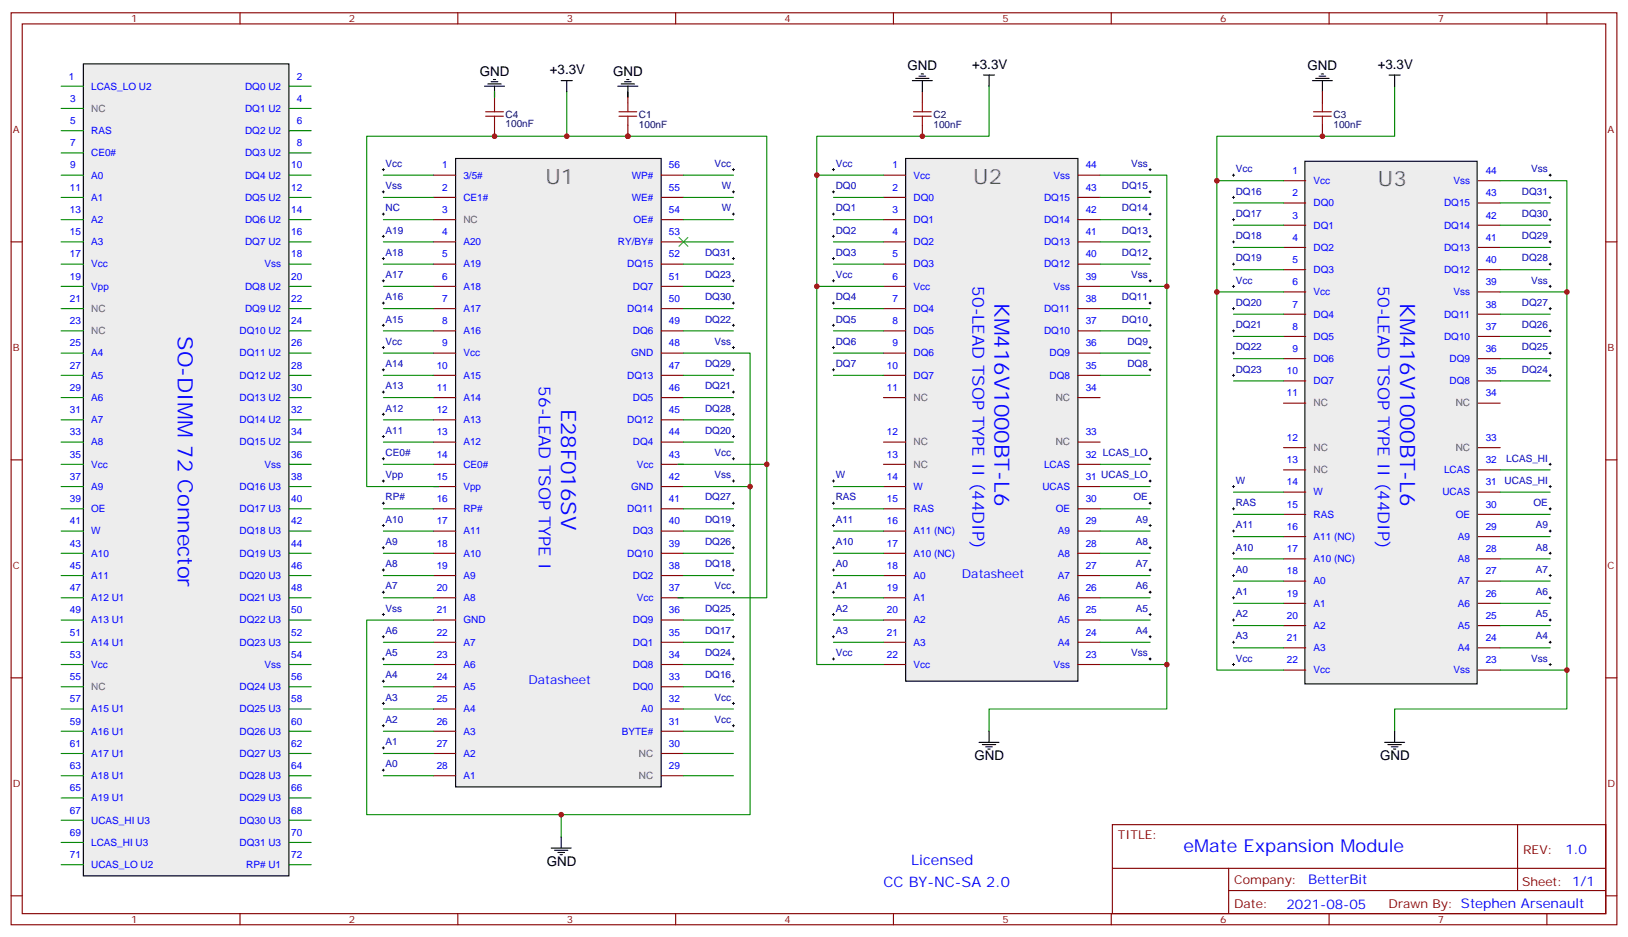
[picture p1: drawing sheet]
<svg xmlns="http://www.w3.org/2000/svg" width="517mm" height="297mm" viewBox="0 0 517 297" stroke-linecap="round" stroke-linejoin="round" font-family="sans-serif">
<path d="M414.2 51.2h54.7v165.8h-54.7z" fill="#ededed" stroke="#000" stroke-width=".35"/>
<g fill="none" stroke="#870000" stroke-width=".35">
<path d="M3.5 4.1h509.8v289.2h-509.8zM7.1 7.6h502.7v282.2h-502.7zM76.2 4.1v3.5M145.3 4.1v3.5M214.5 4.1v3.5M283.6 4.1v3.5M352.8 4.1v3.5M421.9 4.1v3.5M491.1 4.1v3.5M3.5 76.7h3.6M509.8 76.7h3.5M3.5 145.9h3.6"/>
<path d="M509.8 145.9h3.5M3.5 215h3.6M509.8 215h3.5M353.1 261.6h156.7v28.2h-156.7zM353.2 275.4h156.4M390 275.4v14.1M481.8 261.6v20.9M3.5 284.2h3.6M76.2 289.8v3.5M145.3 289.8v3.5M214.5 289.8v3.5M283.6 289.8v3.5"/>
<path d="M352.8 289.8v3.5M390 282.5h119.6M421.9 289.8v3.5M491.1 289.8v3.5M509.8 284.2h3.5"/>
</g>
<path d="M287.5 50.3h54.7v165.8h-54.7z" fill="#ededed" stroke="#000" stroke-width=".35"/>
<g fill="none" stroke="#870000" stroke-width=".35">
<path d="M280.5 55.6h7M280.5 62.6h7M280.5 69.7h7M280.5 76.7h7M280.5 83.8h7M280.5 90.8h7M280.5 97.9h7M280.5 105h7M280.5 112h7M280.5 119.1h7M280.5 126.1h7M280.5 147.3h7"/>
<path d="M280.5 154.3h7M280.5 161.4h7M280.5 168.5h7M280.5 175.5h7M280.5 182.6h7M280.5 189.6h7M280.5 196.7h7M280.5 203.7h7M280.5 210.8h7"/>
</g>
<g fill="#ededed" stroke="#000" stroke-width=".35">
<path d="M144.6 50.3h65.3v199.3h-65.3z"/>
<path d="M26.5 20.3h65.2v257.5h-65.2z"/>
</g>
<g fill="none" stroke="#090" stroke-width=".35">
<path d="M19.4 27.3h7.1M19.4 34.4h7.1M19.4 41.5h7.1M19.4 48.5h7.1M19.4 55.6h7.1M19.4 62.6h7.1M19.4 69.7h7.1M19.4 76.7h7.1M19.4 83.8h7.1M19.4 90.8h7.1M19.4 97.9h7.1M19.4 105h7.1"/>
<path d="M19.4 112h7.1M19.4 119.1h7.1M19.4 126.1h7.1M19.4 133.2h7.1M19.4 140.2h7.1M19.4 147.3h7.1M19.4 154.3h7.1M19.4 161.4h7.1M19.4 168.5h7.1M19.4 175.5h7.1M19.4 182.6h7.1M19.4 189.6h7.1"/>
<path d="M19.4 196.7h7.1M19.4 203.7h7.1M19.4 210.8h7.1M19.4 217.8h7.1M19.4 224.9h7.1M19.4 232h7.1M19.4 239h7.1M19.4 246.1h7.1M19.4 253.1h7.1M19.4 274.3h7.1M19.4 267.2h7.1M19.4 260.2h7.1"/>
</g>
<g fill="none" stroke="#060" stroke-width=".35">
<path d="M91.7 34.4h7.1M91.7 27.3h7.1M91.7 55.6h7.1M91.7 48.5h7.1M91.7 41.5h7.1M91.7 76.7h7.1M91.7 69.7h7.1M91.7 62.6h7.1M91.7 97.9h7.1M91.7 90.8h7.1M91.7 83.8h7.1M91.7 119.1h7.1"/>
<path d="M91.7 112h7.1M91.7 105h7.1M91.7 133.2h7.1M91.7 126.1h7.1M91.7 154.3h7.1M91.7 147.3h7.1M91.7 140.2h7.1M91.7 175.5h7.1M91.7 168.5h7.1M91.7 161.4h7.1M91.7 196.7h7.1M91.7 189.6h7.1"/>
<path d="M91.7 182.6h7.1M91.7 217.8h7.1M91.7 210.8h7.1M91.7 203.7h7.1M91.7 224.9h7.1M91.7 232h7.1M91.7 239h7.1M91.7 246.1h7.1M91.7 253.1h7.1M91.7 260.2h7.1M91.7 267.2h7.1M91.7 274.3h7.1"/>
</g>
<g fill="none" stroke="#870000" stroke-width=".35">
<path d="M157 29.1v3.5M157 39.7v3.5M199.3 29.1v3.5M199.3 39.7v3.5M292.8 29.1v3.5M292.8 39.7v3.5M419.8 29.1v3.5M419.8 39.7v3.5M137.6 55.6h7M209.9 55.6h7.1M342.2 55.6h7M407.5 57.3h7"/>
<path d="M469.2 57.3h7M137.6 76.7h7M137.6 69.7h7M137.6 62.6h7M209.9 76.7h7.1M209.9 69.7h7.1M209.9 62.6h7.1M342.2 76.7h7M342.2 69.7h7M342.2 62.6h7M407.5 64.4h7M407.5 71.4h7"/>
<path d="M407.5 78.5h7M469.2 64.4h7M469.2 71.4h7M469.2 78.5h7M137.6 97.9h7M137.6 90.8h7M137.6 83.8h7M209.9 97.9h7.1M209.9 90.8h7.1M209.9 83.8h7.1M342.2 97.9h7M342.2 90.8h7"/>
<path d="M342.2 83.8h7M407.5 85.5h7M407.5 92.6h7M407.5 99.7h7M469.2 85.5h7M469.2 92.6h7M469.2 99.7h7M137.6 119.1h7M137.6 112h7M137.6 105h7M209.9 119.1h7.1M209.9 112h7.1"/>
<path d="M209.9 105h7.1M342.2 119.1h7M342.2 112h7M342.2 105h7M407.5 106.7h7M407.5 113.8h7M469.2 106.7h7M469.2 113.8h7M137.6 126.1h7M137.6 133.2h7M209.9 126.1h7.1M209.9 133.2h7.1"/>
<path d="M342.2 126.1h7M407.5 120.8h7M407.5 127.9h7M469.2 120.8h7M469.2 127.9h7M137.6 140.2h7M137.6 154.3h7M137.6 147.3h7M209.9 140.2h7.1M209.9 154.3h7.1M209.9 147.3h7.1M280.5 140.2h7"/>
<path d="M342.2 140.2h7M342.2 154.3h7M342.2 147.3h7M407.5 149h7M407.5 156.1h7M407.5 142h7M469.2 149h7M469.2 156.1h7M469.2 142h7M137.6 175.5h7M137.6 168.5h7M137.6 161.4h7"/>
<path d="M209.9 175.5h7.1M209.9 168.5h7.1M209.9 161.4h7.1M342.2 175.5h7M342.2 168.5h7M342.2 161.4h7M407.5 163.2h7M407.5 170.2h7M407.5 177.3h7M469.2 163.2h7M469.2 170.2h7M469.2 177.3h7"/>
<path d="M137.6 196.7h7M137.6 189.6h7M137.6 182.6h7M209.9 196.7h7.1M209.9 189.6h7.1M209.9 182.6h7.1M342.2 196.7h7M342.2 189.6h7M342.2 182.6h7M407.5 184.3h7M407.5 191.4h7M407.5 198.4h7"/>
<path d="M469.2 184.3h7M469.2 191.4h7M469.2 198.4h7M137.6 210.8h7M137.6 203.7h7M137.6 217.8h7M209.9 210.8h7.1M209.9 203.7h7.1M209.9 217.8h7.1M342.2 210.8h7M342.2 203.7h7M407.5 205.5h7"/>
<path d="M407.5 212.5h7M469.2 205.5h7M469.2 212.5h7M137.6 224.9h7M137.6 232h7M137.6 239h7M209.9 224.9h7.1M209.9 232h7.1M209.9 239h7.1M137.6 246.1h7M209.9 246.1h7.1"/>
</g>
<g fill="none" stroke="#000" stroke-width=".32">
<path d="M121.4 53.8h.7M121.7 53.4v.8M232.5 53.8h.7M232.8 53.4v.8M264.2 53.8h.7M264.6 53.4v.8M364.8 53.8h.7M365.1 53.4v.8M391.2 55.6h.7M391.6 55.2v.7M491.8 55.6h.7M492.1 55.2v.7"/>
<path d="M121.4 60.9h.7M121.4 67.9h.7M121.4 75h.7M121.7 60.5v.7M121.7 67.6v.7M121.7 74.6v.7M232.5 60.9h.7M232.5 67.9h.7M232.8 60.5v.7M232.8 67.6v.7M264.2 60.9h.7M264.2 67.9h.7"/>
<path d="M264.2 75h.7M264.6 60.5v.7M264.6 67.6v.7M264.6 74.6v.7M364.8 60.9h.7M364.8 67.9h.7M364.8 75h.7M365.1 60.5v.7M365.1 67.6v.7M365.1 74.6v.7M391.2 62.6h.7M391.2 69.7h.7"/>
<path d="M391.2 76.7h.7M391.6 62.3v.7M391.6 69.3v.7M391.6 76.4v.7M491.8 62.6h.7M491.8 69.7h.7M491.8 76.7h.7M492.1 62.3v.7M492.1 69.3v.7M492.1 76.4v.7M121.4 82h.7M121.4 89.1h.7"/>
<path d="M121.4 96.1h.7M121.7 81.7v.7M121.7 88.7v.7M121.7 95.8v.7M232.5 82h.7M232.5 89.1h.7M232.5 96.1h.7M232.8 81.7v.7M232.8 88.7v.7M232.8 95.8v.7M264.2 82h.7M264.2 89.1h.7"/>
<path d="M264.2 96.1h.7M264.6 81.7v.7M264.6 88.7v.7M264.6 95.8v.7M364.8 82h.7M364.8 89.1h.7M364.8 96.1h.7M365.1 81.7v.7M365.1 88.7v.7M365.1 95.8v.7M391.2 90.8h.7M391.2 83.8h.7"/>
<path d="M391.2 97.9h.7M391.6 83.4v.7M391.6 90.5v.7M391.6 97.5v.7M491.8 90.8h.7M491.8 83.8h.7M491.8 97.9h.7M492.1 83.4v.7M492.1 90.5v.7M492.1 97.5v.7M121.4 103.2h.7M121.4 110.2h.7"/>
<path d="M121.4 117.3h.7M121.7 102.8v.7M121.7 109.9v.7M121.7 116.9v.8M232.5 103.2h.7M232.5 110.2h.7M232.5 117.3h.7M232.8 102.8v.7M232.8 109.9v.7M232.8 116.9v.8M264.2 103.2h.7M264.2 110.2h.7"/>
<path d="M264.2 117.3h.7M264.6 102.8v.7M264.6 109.9v.7M264.6 116.9v.8M364.8 103.2h.7M364.8 110.2h.7M364.8 117.3h.7M365.1 102.8v.7M365.1 109.9v.7M365.1 116.9v.8M391.2 105h.7M391.2 112h.7"/>
<path d="M391.2 119.1h.7M391.6 104.6v.7M391.6 111.7v.7M391.6 118.7v.7M491.8 105h.7M491.8 112h.7M491.8 119.1h.7M492.1 104.6v.7M492.1 111.7v.7M492.1 118.7v.7M121.4 124.4h.7M121.4 131.4h.7"/>
<path d="M121.4 138.5h.7M121.7 124v.7M121.7 131.1v.7M121.7 138.1v.7M232.5 124.4h.7M232.5 131.4h.7M232.5 138.5h.7M232.8 124v.7M232.8 131.1v.7M232.8 138.1v.7M121.4 145.5h.7M121.4 152.6h.7"/>
<path d="M121.4 159.6h.7M121.7 145.2v.7M121.7 152.2v.7M121.7 159.3v.7M232.5 145.5h.7M232.5 152.6h.7M232.5 159.6h.7M232.8 145.2v.7M232.8 152.2v.7M232.8 159.3v.7M264.2 152.6h.7M264.2 159.6h.7"/>
<path d="M264.6 152.2v.7M264.6 159.3v.7M364.8 145.5h.7M364.8 152.6h.7M364.8 159.6h.7M365.1 145.2v.7M365.1 152.2v.7M365.1 159.3v.7M391.2 154.3h.7M391.6 154v.7M491.8 147.3h.7M491.8 154.3h.7"/>
<path d="M492.1 146.9v.7M492.1 154v.7M121.4 166.7h.7M121.4 173.7h.7M121.7 166.3v.7M121.7 173.4v.7M232.5 166.7h.7M232.5 173.7h.7M232.8 166.3v.7M232.8 173.4v.7M264.2 166.7h.7M264.2 173.7h.7"/>
<path d="M264.6 166.3v.7M264.6 173.4v.7M364.8 166.7h.7M364.8 173.7h.7M365.1 166.3v.7M365.1 173.4v.7M391.2 161.4h.7M391.2 168.5h.7M391.2 175.5h.7M391.6 161v.7M391.6 168.1v.7M391.6 175.2v.7"/>
<path d="M491.8 161.4h.7M491.8 168.5h.7M491.8 175.5h.7M492.1 161v.7M492.1 168.1v.7M492.1 175.2v.7M121.4 180.8h.7M121.4 187.9h.7M121.4 194.9h.7M121.7 180.4v.8M121.7 187.5v.7M121.7 194.6v.7"/>
<path d="M232.5 180.8h.7M232.5 187.9h.7M232.5 194.9h.7M232.8 180.4v.8M232.8 187.5v.7M232.8 194.6v.7M264.2 180.8h.7M264.2 187.9h.7M264.2 194.9h.7M264.6 180.4v.8M264.6 187.5v.7M264.6 194.6v.7"/>
<path d="M364.8 180.8h.7M364.8 187.9h.7M364.8 194.9h.7M365.1 180.4v.8M365.1 187.5v.7M365.1 194.6v.7M391.2 182.6h.7M391.2 189.6h.7M391.2 196.7h.7M391.6 182.2v.7M391.6 189.3v.7M391.6 196.3v.7"/>
<path d="M491.8 182.6h.7M491.8 189.6h.7M491.8 196.7h.7M492.1 182.2v.7M492.1 189.3v.7M492.1 196.3v.7M121.4 202h.7M121.4 209h.7M121.4 216.1h.7M121.7 201.6v.7M121.7 208.7v.7M121.7 215.7v.7"/>
<path d="M232.5 202h.7M232.5 209h.7M232.5 216.1h.7M232.8 201.6v.7M232.8 208.7v.7M232.8 215.7v.7M264.2 202h.7M264.2 209h.7M264.6 201.6v.7M264.6 208.7v.7M364.8 202h.7M364.8 209h.7"/>
<path d="M365.1 201.6v.7M365.1 208.7v.7M391.2 203.7h.7M391.2 210.8h.7M391.6 203.4v.7M391.6 210.4v.7M491.8 203.7h.7M491.8 210.8h.7M492.1 203.4v.7M492.1 210.4v.7M121.4 223.1h.7M121.4 230.2h.7"/>
<path d="M121.4 237.2h.7M121.7 222.8v.7M121.7 229.8v.7M121.7 236.9v.7M232.5 223.1h.7M232.5 230.2h.7M232.8 222.8v.7M232.8 229.8v.7M121.4 244.3h.7M121.7 243.9v.8"/>
</g>
<path d="M215.5 75.3l2.9 2.8M218.4 75.3l-2.9 2.8" fill="none" stroke="#3c3" stroke-width=".35"/>
<g fill="none" stroke="#008700" stroke-width=".35">
<path d="M157 29.1v1.8M179.9 29.1v14.1M314 27.3v15.9h-54.7v167.6h21.2M442.7 27.3v15.9h-56.4v169.3h21.2M121.7 55.6h15.9M217 55.6h15.8M259.3 55.6h21.2M349.2 55.6h21.2v169.3h-56.4v7.1M386.3 57.3h21.2M476.2 57.3h21.2v167.6h-54.7v7.1M121.7 76.7h15.9M121.7 69.7h15.9"/>
<path d="M121.7 62.6h15.9M217 76.7h15.8M217 69.7h15.8M217 62.6h15.8M264.6 76.7h15.9M264.6 69.7h15.9M264.6 62.6h15.9M349.2 76.7h15.9M349.2 69.7h15.9M349.2 62.6h15.9M391.6 64.4h15.9M391.6 71.4h15.9"/>
<path d="M391.6 78.5h15.9M476.2 64.4h15.9M476.2 71.4h15.9M476.2 78.5h15.9M121.7 97.9h15.9M121.7 83.8h15.9M121.7 90.8h15.9M217 97.9h15.8M217 83.8h15.8M217 90.8h15.8M259.3 90.8h21.2M264.6 97.9h15.9"/>
<path d="M264.6 83.8h15.9M349.2 90.8h21.2M349.2 97.9h15.9M349.2 83.8h15.9M386.3 92.6h21.2M391.6 85.5h15.9M391.6 99.7h15.9M476.2 92.6h21.2M476.2 85.5h15.9M476.2 99.7h15.9M121.7 119.1h15.9M121.7 112h15.9"/>
<path d="M121.7 105h15.9M217 112h21.1v42.3M217 119.1h15.8M217 105h15.8M264.6 119.1h15.9M264.6 112h15.9M264.6 105h15.9M349.2 119.1h15.9M349.2 112h15.9M349.2 105h15.9M391.6 106.7h15.9M391.6 113.8h15.9"/>
<path d="M476.2 106.7h15.9M476.2 113.8h15.9M121.7 126.1h15.9M121.7 133.2h15.9M217 126.1h15.8M217 133.2h15.8M391.6 120.8h15.9M476.2 120.8h15.9M121.7 147.3h15.9M121.7 140.2h15.9M215.2 147.3h28.2v-104.1h-127v111.1h22.9M217 154.3h21.1v104.1h-59.9"/>
<path d="M217 140.2h15.8M243.4 147.3v42.3h-28.2M264.6 154.3h15.9M349.2 154.3h15.9M349.2 147.3h15.9M391.6 156.1h15.9M476.2 156.1h15.9M476.2 149h15.9M121.7 175.5h15.9M121.7 168.5h15.9M121.7 161.4h15.9M217 175.5h15.8"/>
<path d="M217 168.5h15.8M217 161.4h15.8M264.6 175.5h15.9M264.6 168.5h15.9M264.6 161.4h15.9M349.2 175.5h15.9M349.2 168.5h15.9M349.2 161.4h15.9M391.6 163.2h15.9M391.6 170.2h15.9M391.6 177.3h15.9M476.2 163.2h15.9"/>
<path d="M476.2 170.2h15.9M476.2 177.3h15.9M121.7 189.6h15.9M121.7 182.6h15.9M137.6 196.7h-21.2v61.7h61.8v7.1M217 196.7h15.8M217 182.6h15.8M264.6 196.7h15.9M264.6 189.6h15.9M264.6 182.6h15.9M349.2 196.7h15.9M349.2 189.6h15.9"/>
<path d="M349.2 182.6h15.9M391.6 184.3h15.9M391.6 191.4h15.9M391.6 198.4h15.9M476.2 184.3h15.9M476.2 191.4h15.9M476.2 198.4h15.9M121.7 203.7h15.9M121.7 210.8h15.9M121.7 217.8h15.9M217 203.7h15.8M217 210.8h15.8"/>
<path d="M217 217.8h15.8M264.6 203.7h15.9M349.2 210.8h21.2M349.2 203.7h15.9M391.6 205.5h15.9M476.2 212.5h21.2M476.2 205.5h15.9M121.7 224.9h15.9M121.7 232h15.9M121.7 239h15.9M217 224.9h15.8M217 232h15.8"/>
<path d="M217 239h15.8M121.7 246.1h15.9M217 246.1h15.8"/>
</g>
<g fill="none" stroke="#000" stroke-width=".35">
<path d="M153.8 27.3h6.4M154.9 26.6h4.2M155.9 25.9h2.1M156.6 25.2h.7M157 27.3v3.6M178.2 25.6h3.5M179.9 25.6v3.5M196.1 27.3h6.4M197.2 26.6h4.2M198.3 25.9h2.1M199 25.2h.7M199.3 27.3v3.6"/>
<path d="M289.6 25.6h6.4M290.7 24.9h4.2M291.7 24.2h2.2M292.5 23.5h.7M292.8 25.6v3.5M312.2 23.8h3.5M314 23.8v3.5M416.6 25.6h6.4M417.7 24.9h4.2M418.7 24.2h2.2M419.5 23.5h.7M419.8 25.6v3.5"/>
<path d="M441 23.8h3.5M442.7 23.8v3.5M310.8 235.5h6.3M311.9 236.2h4.2M312.9 236.9h2.1M313.6 237.6h.7M314 232v3.5M439.6 235.5h6.3M440.6 236.2h4.3M441.7 236.9h2.1M442.4 237.6h.7M442.7 232v3.5"/>
<path d="M175 269h6.3M176 269.7h4.3M177.1 270.4h2.1M177.8 271.1h.7M178.2 265.5v3.5"/>
</g>
<g fill="none" stroke="#a10000" stroke-width=".35">
<path d="M154.2 35.5h5.6M154.2 36.9h5.6M157 32.6v2.9M157 36.9v2.8M196.5 35.5h5.6M196.5 36.9h5.6M199.3 32.6v2.9M199.3 36.9v2.8M290 35.5h5.6M290 36.9h5.6M292.8 32.6v2.9M292.8 36.9v2.8"/>
<path d="M417 35.5h5.6M417 36.9h5.6M419.8 32.6v2.9M419.8 36.9v2.8"/>
</g>
<g fill="#c00">
<circle cx="178.2" cy="258.4" r=".88"/>
<circle cx="179.9" cy="43.2" r=".88"/>
<circle cx="292.8" cy="43.2" r=".88"/>
<circle cx="370.4" cy="90.8" r=".88"/>
<circle cx="370.4" cy="210.8" r=".88"/>
<circle cx="419.8" cy="43.2" r=".88"/>
<circle cx="497.4" cy="92.6" r=".88"/>
<circle cx="497.4" cy="212.5" r=".88"/>
<circle cx="157" cy="43.2" r=".88"/>
<circle cx="199.3" cy="43.2" r=".88"/>
<circle cx="259.3" cy="90.8" r=".88"/>
<circle cx="259.3" cy="55.6" r=".88"/>
<circle cx="238.1" cy="154.3" r=".88"/>
<circle cx="243.4" cy="147.3" r=".88"/>
<circle cx="386.3" cy="92.6" r=".88"/>
<circle cx="386.3" cy="57.3" r=".88"/>
</g>
<g font-size="6.7" fill="#666">
<text x="173.1" y="58.2">U1</text>
<text x="309" y="58.2">U2</text>
<text x="437.4" y="59.1">U3</text>
</g>
<g font-size="6.7" fill="#00f">
<text x="315.7" y="96.1" transform="rotate(90 315.7 96.1)">KM416V1000BT-L6</text>
<text x="444.5" y="96.1" transform="rotate(90 444.5 96.1)">KM416V1000BT-L6</text>
<text x="56.4" y="106.7" transform="rotate(90 56.4 106.7)">SO-DIMM 72 Connector</text>
<text x="178.2" y="129.6" transform="rotate(90 178.2 129.6)">E28F016SV</text>
</g>
<text font-size="5.6" fill="#00f" x="375.7" y="270.4">eMate Expansion Module</text>
<g font-size="5.3" fill="#00f">
<text x="308.7" y="90.8" transform="rotate(90 308.7 90.8)">50-LEAD TSOP TYPE II (44DIP)</text>
<text x="437.4" y="90.8" transform="rotate(90 437.4 90.8)">50-LEAD TSOP TYPE II (44DIP)</text>
<text x="171.1" y="122.6" transform="rotate(90 171.1 122.6)">56-LEAD TSOP TYPE I</text>
</g>
<g font-size="4.6" fill="#00f">
<text x="289.3" y="274.3">Licensed</text>
<text x="280.5" y="281.3">CC BY-NC-SA 2.0</text>
</g>
<g font-size="4.2">
<text x="152.3" y="24">GND</text>
<text x="174.5" y="23.5">+3.3V</text>
<text x="194.6" y="24">GND</text>
<text x="288.1" y="22.2">GND</text>
<text x="308.6" y="21.7">+3.3V</text>
<text x="415.1" y="22.2">GND</text>
<text x="437.4" y="21.7">+3.3V</text>
<text x="309.4" y="241.1">GND</text>
<text x="438.1" y="241.1">GND</text>
<text x="173.6" y="274.6">GND</text>
</g>
<g font-size="4.2" fill="#00f">
<text x="496.9" y="270.8">1.0</text>
<text x="415.3" y="280.4">BetterBit</text>
<text x="408.4" y="288.2">2021-08-05</text>
</g>
<g font-size="3.9" fill="#00f">
<text x="305.4" y="183.4">Datasheet</text>
<text x="167.8" y="217">Datasheet</text>
</g>
<g font-size="3.9" fill="#800">
<text x="354.9" y="266.2">TITLE:</text>
<text x="483.5" y="270.8">REV:</text>
<text x="391.8" y="280.4">Company:</text>
<text x="483.2" y="281">Sheet: 1/1</text>
<text x="391.8" y="288">Date:</text>
<text x="440.8" y="288.1">Drawn By: Stephen Arsenault</text>
</g>
<g font-size="3.2" fill="#800">
<text x="41.6" y="7.1">1</text>
<text x="110.8" y="7.1">2</text>
<text x="179.9" y="7.1">3</text>
<text x="249.1" y="7.1">4</text>
<text x="318.2" y="7.1">5</text>
<text x="387.3" y="7.1">6</text>
<text x="456.5" y="7.1">7</text>
<text x="4.1" y="42.2">A</text>
<text x="510.3" y="42.2">A</text>
<text x="4.1" y="111.3">B</text>
<text x="510.3" y="111.3">B</text>
<text x="4.1" y="180.4">C</text>
<text x="510.3" y="180.4">C</text>
<text x="4.1" y="249.6">D</text>
<text x="510.3" y="249.6">D</text>
<text x="41.6" y="292.8">1</text>
<text x="110.8" y="292.8">2</text>
<text x="179.9" y="292.8">3</text>
<text x="249.1" y="292.8">4</text>
<text x="318.2" y="292.8">5</text>
<text x="387.3" y="292.8">6</text>
<text x="456.5" y="292.8">7</text>
</g>
<g font-size="3.2" fill="#00f">
<text x="21.9" y="25.2">1</text>
<text x="28.9" y="28.4">LCAS_LO U2</text>
<text x="77.8" y="28.4">DQ0 U2</text>
<text x="94.2" y="25.2">2</text>
<text x="22.2" y="32.3">3</text>
<text x="77.8" y="35.5">DQ1 U2</text>
<text x="94.2" y="32.3">4</text>
<text x="22.2" y="39.3">5</text>
<text x="94.2" y="39.3">6</text>
<text x="22.2" y="46.4">7</text>
<text x="28.9" y="42.5">RAS</text>
<text x="77.8" y="42.5">DQ2 U2</text>
<text x="94.2" y="46.4">8</text>
<text x="22.2" y="53.4">9</text>
<text x="28.9" y="49.6">CE0#</text>
<text x="77.8" y="49.6">DQ3 U2</text>
<text x="92.4" y="53.4">10</text>
<text x="140.4" y="53.4">1</text>
<text x="212.4" y="53.4">56</text>
<text x="283.3" y="53.4">1</text>
<text x="344.7" y="53.4">44</text>
<text x="28.9" y="56.6">A0</text>
<text x="77.8" y="56.6">DQ4 U2</text>
<text x="147.1" y="56.6">3/5#</text>
<text x="200.6" y="56.6">WP#</text>
<text x="290" y="56.6">Vcc</text>
<text x="334.4" y="56.6">Vss</text>
<text x="410.3" y="55.2">1</text>
<text x="417" y="58.4">Vcc</text>
<text x="461.4" y="58.4">Vss</text>
<text x="471.7" y="55.2">44</text>
<text x="22.2" y="60.5">11</text>
<text x="28.9" y="63.7">A1</text>
<text x="77.8" y="63.7">DQ5 U2</text>
<text x="92.4" y="60.5">12</text>
<text x="140.4" y="60.5">2</text>
<text x="147.1" y="63.7">CE1#</text>
<text x="200.6" y="63.7">WE#</text>
<text x="212.4" y="60.5">55</text>
<text x="283.3" y="60.5">2</text>
<text x="290" y="63.7">DQ0</text>
<text x="331.4" y="63.7">DQ15</text>
<text x="344.7" y="60.5">43</text>
<text x="410.3" y="62.3">2</text>
<text x="417" y="65.4">DQ0</text>
<text x="458.4" y="65.4">DQ15</text>
<text x="471.7" y="62.3">43</text>
<text x="22.2" y="67.6">13</text>
<text x="28.9" y="70.7">A2</text>
<text x="77.8" y="70.7">DQ6 U2</text>
<text x="92.4" y="67.6">14</text>
<text x="140.4" y="67.6">3</text>
<text x="201.1" y="70.7">OE#</text>
<text x="212.4" y="67.6">54</text>
<text x="283.3" y="67.6">3</text>
<text x="290" y="70.7">DQ1</text>
<text x="331.4" y="70.7">DQ14</text>
<text x="344.7" y="67.6">42</text>
<text x="410.3" y="69.3">3</text>
<text x="471.7" y="69.3">42</text>
<text x="22.2" y="74.6">15</text>
<text x="28.9" y="77.8">A3</text>
<text x="77.8" y="77.8">DQ7 U2</text>
<text x="92.4" y="74.6">16</text>
<text x="140.4" y="74.6">4</text>
<text x="147.1" y="77.8">A20</text>
<text x="196.1" y="77.8">RY/BY#</text>
<text x="212.4" y="74.6">53</text>
<text x="283.3" y="74.6">4</text>
<text x="290" y="77.8">DQ2</text>
<text x="331.4" y="77.8">DQ13</text>
<text x="344.7" y="74.6">41</text>
<text x="410.3" y="76.4">4</text>
<text x="417" y="72.5">DQ1</text>
<text x="458.4" y="72.5">DQ14</text>
<text x="471.7" y="76.4">41</text>
<text x="22.2" y="81.7">17</text>
<text x="92.4" y="81.7">18</text>
<text x="140.4" y="81.7">5</text>
<text x="212.4" y="81.7">52</text>
<text x="283.3" y="81.7">5</text>
<text x="344.7" y="81.7">40</text>
<text x="410.3" y="83.4">5</text>
<text x="417" y="79.6">DQ2</text>
<text x="458.4" y="79.6">DQ13</text>
<text x="471.7" y="83.4">40</text>
<text x="22.2" y="88.7">19</text>
<text x="28.9" y="84.8">Vcc</text>
<text x="84" y="84.8">Vss</text>
<text x="92.4" y="88.7">20</text>
<text x="140.4" y="88.7">6</text>
<text x="147.1" y="84.8">A19</text>
<text x="199.1" y="84.8">DQ15</text>
<text x="212.4" y="88.7">51</text>
<text x="283.3" y="88.7">6</text>
<text x="290" y="84.8">DQ3</text>
<text x="331.4" y="84.8">DQ12</text>
<text x="344.7" y="88.7">39</text>
<text x="417" y="86.6">DQ3</text>
<text x="458.4" y="86.6">DQ12</text>
<text x="22.2" y="95.8">21</text>
<text x="28.9" y="91.9">Vpp</text>
<text x="77.8" y="91.9">DQ8 U2</text>
<text x="92.4" y="95.8">22</text>
<text x="140.4" y="95.8">7</text>
<text x="147.1" y="91.9">A18</text>
<text x="200.9" y="91.9">DQ7</text>
<text x="212.4" y="95.8">50</text>
<text x="283.3" y="95.8">7</text>
<text x="290" y="91.9">Vcc</text>
<text x="334.4" y="91.9">Vss</text>
<text x="344.7" y="95.8">38</text>
<text x="410.3" y="90.5">6</text>
<text x="417" y="93.7">Vcc</text>
<text x="461.4" y="93.7">Vss</text>
<text x="471.7" y="90.5">39</text>
<text x="77.8" y="99">DQ9 U2</text>
<text x="147.1" y="99">A17</text>
<text x="199.1" y="99">DQ14</text>
<text x="290" y="99">DQ4</text>
<text x="331.4" y="99">DQ11</text>
<text x="410.3" y="97.5">7</text>
<text x="417" y="100.7">DQ4</text>
<text x="458.4" y="100.7">DQ11</text>
<text x="471.7" y="97.5">38</text>
<text x="22.2" y="102.8">23</text>
<text x="76" y="106">DQ10 U2</text>
<text x="92.4" y="102.8">24</text>
<text x="140.4" y="102.8">8</text>
<text x="147.1" y="106">A16</text>
<text x="200.9" y="106">DQ6</text>
<text x="212.4" y="102.8">49</text>
<text x="283.3" y="102.8">8</text>
<text x="290" y="106">DQ5</text>
<text x="331.4" y="106">DQ10</text>
<text x="344.7" y="102.8">37</text>
<text x="410.3" y="104.6">8</text>
<text x="417" y="107.8">DQ5</text>
<text x="458.4" y="107.8">DQ10</text>
<text x="471.7" y="104.6">37</text>
<text x="22.2" y="109.9">25</text>
<text x="28.9" y="113.1">A4</text>
<text x="76" y="113.1">DQ11 U2</text>
<text x="92.4" y="109.9">26</text>
<text x="140.4" y="109.9">9</text>
<text x="147.1" y="113.1">Vcc</text>
<text x="200.4" y="113.1">GND</text>
<text x="212.4" y="109.9">48</text>
<text x="283.3" y="109.9">9</text>
<text x="290" y="113.1">DQ6</text>
<text x="333.2" y="113.1">DQ9</text>
<text x="344.7" y="109.9">36</text>
<text x="410.3" y="111.7">9</text>
<text x="471.7" y="111.7">36</text>
<text x="22.2" y="116.9">27</text>
<text x="92.4" y="116.9">28</text>
<text x="138.6" y="116.9">10</text>
<text x="212.4" y="116.9">47</text>
<text x="281.5" y="116.9">10</text>
<text x="344.7" y="116.9">35</text>
<text x="408.5" y="118.7">10</text>
<text x="417" y="114.8">DQ6</text>
<text x="460.2" y="114.8">DQ9</text>
<text x="471.7" y="118.7">35</text>
<text x="22.2" y="124">29</text>
<text x="28.9" y="120.1">A5</text>
<text x="76" y="120.1">DQ12 U2</text>
<text x="92.4" y="124">30</text>
<text x="138.6" y="124">11</text>
<text x="147.1" y="120.1">A15</text>
<text x="199.1" y="120.1">DQ13</text>
<text x="212.4" y="124">46</text>
<text x="281.5" y="124">11</text>
<text x="290" y="120.1">DQ7</text>
<text x="333.2" y="120.1">DQ8</text>
<text x="344.7" y="124">34</text>
<text x="408.5" y="125.8">11</text>
<text x="417" y="121.9">DQ7</text>
<text x="460.2" y="121.9">DQ8</text>
<text x="471.7" y="125.8">34</text>
<text x="22.2" y="131.1">31</text>
<text x="28.9" y="127.2">A6</text>
<text x="76" y="127.2">DQ13 U2</text>
<text x="92.4" y="131.1">32</text>
<text x="138.6" y="131.1">12</text>
<text x="147.1" y="127.2">A14</text>
<text x="200.9" y="127.2">DQ5</text>
<text x="212.4" y="131.1">45</text>
<text x="28.9" y="134.2">A7</text>
<text x="76" y="134.2">DQ14 U2</text>
<text x="147.1" y="134.2">A13</text>
<text x="199.1" y="134.2">DQ12</text>
<text x="22.2" y="138.1">33</text>
<text x="28.9" y="141.3">A8</text>
<text x="76" y="141.3">DQ15 U2</text>
<text x="92.4" y="138.1">34</text>
<text x="138.6" y="138.1">13</text>
<text x="147.1" y="141.3">A12</text>
<text x="200.9" y="141.3">DQ4</text>
<text x="212.4" y="138.1">44</text>
<text x="281.5" y="138.1">12</text>
<text x="344.7" y="138.1">33</text>
<text x="408.5" y="139.9">12</text>
<text x="471.7" y="139.9">33</text>
<text x="22.2" y="145.2">35</text>
<text x="28.9" y="148.3">Vcc</text>
<text x="84" y="148.3">Vss</text>
<text x="92.4" y="145.2">36</text>
<text x="138.6" y="145.2">14</text>
<text x="147.1" y="148.3">CE0#</text>
<text x="202.1" y="148.3">Vcc</text>
<text x="212.4" y="145.2">43</text>
<text x="281.5" y="145.2">13</text>
<text x="331.4" y="148.3">LCAS</text>
<text x="344.7" y="145.2">32 LCAS_LO</text>
<text x="408.5" y="146.9">13</text>
<text x="471.7" y="146.9">32</text>
<text x="22.2" y="152.2">37</text>
<text x="28.9" y="155.4">A9</text>
<text x="76" y="155.4">DQ16 U3</text>
<text x="92.4" y="152.2">38</text>
<text x="138.6" y="152.2">15</text>
<text x="147.1" y="155.4">Vpp</text>
<text x="200.4" y="155.4">GND</text>
<text x="212.4" y="152.2">42</text>
<text x="281.5" y="152.2">14</text>
<text x="290" y="155.4">W</text>
<text x="330.9" y="155.4">UCAS</text>
<text x="344.7" y="152.2">31 UCAS_LO</text>
<text x="408.5" y="154">14</text>
<text x="458.4" y="150.1">LCAS</text>
<text x="471.7" y="154">31</text>
<text x="22.2" y="159.3">39</text>
<text x="92.4" y="159.3">40</text>
<text x="138.6" y="159.3">16</text>
<text x="212.4" y="159.3">41</text>
<text x="281.5" y="159.3">15</text>
<text x="344.7" y="159.3">30</text>
<text x="408.5" y="161">15</text>
<text x="417" y="157.2">W</text>
<text x="457.9" y="157.2">UCAS</text>
<text x="471.7" y="161">30</text>
<text x="22.2" y="166.3">41</text>
<text x="28.9" y="162.5">OE</text>
<text x="76" y="162.5">DQ17 U3</text>
<text x="92.4" y="166.3">42</text>
<text x="138.6" y="166.3">17</text>
<text x="147.1" y="162.5">RP#</text>
<text x="199.1" y="162.5">DQ11</text>
<text x="212.4" y="166.3">40</text>
<text x="281.5" y="166.3">16</text>
<text x="290" y="162.5">RAS</text>
<text x="335.1" y="162.5">OE</text>
<text x="344.7" y="166.3">29</text>
<text x="417" y="164.2">RAS</text>
<text x="462.1" y="164.2">OE</text>
<text x="22.2" y="173.4">43</text>
<text x="28.9" y="169.5">W</text>
<text x="76" y="169.5">DQ18 U3</text>
<text x="92.4" y="173.4">44</text>
<text x="138.6" y="173.4">18</text>
<text x="147.1" y="169.5">A11</text>
<text x="200.9" y="169.5">DQ3</text>
<text x="212.4" y="173.4">39</text>
<text x="281.5" y="173.4">17</text>
<text x="290" y="169.5">A11 (NC)</text>
<text x="335.8" y="169.5">A9</text>
<text x="344.7" y="173.4">28</text>
<text x="408.5" y="168.1">16</text>
<text x="417" y="171.3">A11 (NC)</text>
<text x="462.8" y="171.3">A9</text>
<text x="471.7" y="168.1">29</text>
<text x="28.9" y="176.6">A10</text>
<text x="76" y="176.6">DQ19 U3</text>
<text x="147.1" y="176.6">A10</text>
<text x="199.1" y="176.6">DQ10</text>
<text x="290" y="176.6">A10 (NC)</text>
<text x="335.8" y="176.6">A8</text>
<text x="408.5" y="175.2">17</text>
<text x="417" y="178.3">A10 (NC)</text>
<text x="462.8" y="178.3">A8</text>
<text x="471.7" y="175.2">28</text>
<text x="22.2" y="180.4">45</text>
<text x="28.9" y="183.6">A11</text>
<text x="76" y="183.6">DQ20 U3</text>
<text x="92.4" y="180.4">46</text>
<text x="138.6" y="180.4">19</text>
<text x="147.1" y="183.6">A9</text>
<text x="200.9" y="183.6">DQ2</text>
<text x="212.4" y="180.4">38</text>
<text x="281.5" y="180.4">18</text>
<text x="290" y="183.6">A0</text>
<text x="335.8" y="183.6">A7</text>
<text x="344.7" y="180.4">27</text>
<text x="408.5" y="182.2">18</text>
<text x="417" y="185.4">A0</text>
<text x="462.8" y="185.4">A7</text>
<text x="471.7" y="182.2">27</text>
<text x="22.2" y="187.5">47</text>
<text x="28.9" y="190.7">A12 U1</text>
<text x="76" y="190.7">DQ21 U3</text>
<text x="92.4" y="187.5">48</text>
<text x="138.6" y="187.5">20</text>
<text x="147.1" y="190.7">A8</text>
<text x="202.1" y="190.7">Vcc</text>
<text x="212.4" y="187.5">37</text>
<text x="281.5" y="187.5">19</text>
<text x="290" y="190.7">A1</text>
<text x="335.8" y="190.7">A6</text>
<text x="344.7" y="187.5">26</text>
<text x="408.5" y="189.3">19</text>
<text x="471.7" y="189.3">26</text>
<text x="22.2" y="194.6">49</text>
<text x="28.9" y="197.7">A13 U1</text>
<text x="76" y="197.7">DQ22 U3</text>
<text x="92.4" y="194.6">50</text>
<text x="138.6" y="194.6">21</text>
<text x="147.1" y="197.7">GND</text>
<text x="200.9" y="197.7">DQ9</text>
<text x="212.4" y="194.6">36</text>
<text x="281.5" y="194.6">20</text>
<text x="290" y="197.7">A2</text>
<text x="335.8" y="197.7">A5</text>
<text x="344.7" y="194.6">25</text>
<text x="408.5" y="196.3">20</text>
<text x="417" y="192.4">A1</text>
<text x="462.8" y="192.4">A6</text>
<text x="471.7" y="196.3">25</text>
<text x="22.2" y="201.6">51</text>
<text x="92.4" y="201.6">52</text>
<text x="138.6" y="201.6">22</text>
<text x="212.4" y="201.6">35</text>
<text x="281.5" y="201.6">21</text>
<text x="344.7" y="201.6">24</text>
<text x="408.5" y="203.4">21</text>
<text x="417" y="199.5">A2</text>
<text x="462.8" y="199.5">A5</text>
<text x="471.7" y="203.4">24</text>
<text x="22.2" y="208.7">53</text>
<text x="28.9" y="204.8">A14 U1</text>
<text x="76" y="204.8">DQ23 U3</text>
<text x="92.4" y="208.7">54</text>
<text x="138.6" y="208.7">23</text>
<text x="147.1" y="204.8">A7</text>
<text x="200.9" y="204.8">DQ1</text>
<text x="212.4" y="208.7">34</text>
<text x="281.5" y="208.7">22</text>
<text x="290" y="204.8">A3</text>
<text x="335.8" y="204.8">A4</text>
<text x="344.7" y="208.7">23</text>
<text x="417" y="206.6">A3</text>
<text x="462.8" y="206.6">A4</text>
<text x="22.2" y="215.7">55</text>
<text x="28.9" y="211.8">Vcc</text>
<text x="84" y="211.8">Vss</text>
<text x="92.4" y="215.7">56</text>
<text x="138.6" y="215.7">24</text>
<text x="147.1" y="211.8">A6</text>
<text x="200.9" y="211.8">DQ8</text>
<text x="212.4" y="215.7">33</text>
<text x="290" y="211.8">Vcc</text>
<text x="334.4" y="211.8">Vss</text>
<text x="408.5" y="210.4">22</text>
<text x="417" y="213.6">Vcc</text>
<text x="461.4" y="213.6">Vss</text>
<text x="471.7" y="210.4">23</text>
<text x="76" y="218.9">DQ24 U3</text>
<text x="147.1" y="218.9">A5</text>
<text x="200.9" y="218.9">DQ0</text>
<text x="22.2" y="222.8">57</text>
<text x="28.9" y="226">A15 U1</text>
<text x="76" y="226">DQ25 U3</text>
<text x="92.4" y="222.8">58</text>
<text x="138.6" y="222.8">25</text>
<text x="147.1" y="226">A4</text>
<text x="203.5" y="226">A0</text>
<text x="212.4" y="222.8">32</text>
<text x="22.2" y="229.8">59</text>
<text x="28.9" y="233">A16 U1</text>
<text x="76" y="233">DQ26 U3</text>
<text x="92.4" y="229.8">60</text>
<text x="138.6" y="229.8">26</text>
<text x="147.1" y="233">A3</text>
<text x="197.4" y="233">BYTE#</text>
<text x="212.4" y="229.8">31</text>
<text x="22.2" y="236.9">61</text>
<text x="92.4" y="236.9">62</text>
<text x="138.6" y="236.9">27</text>
<text x="212.4" y="236.9">30</text>
<text x="22.2" y="243.9">63</text>
<text x="28.9" y="240.1">A17 U1</text>
<text x="76" y="240.1">DQ27 U3</text>
<text x="92.4" y="243.9">64</text>
<text x="138.6" y="243.9">28</text>
<text x="147.1" y="240.1">A2</text>
<text x="212.4" y="243.9">29</text>
<text x="22.2" y="251">65</text>
<text x="28.9" y="247.1">A18 U1</text>
<text x="76" y="247.1">DQ28 U3</text>
<text x="92.4" y="251">66</text>
<text x="147.1" y="247.1">A1</text>
<text x="28.9" y="254.2">A19 U1</text>
<text x="76" y="254.2">DQ29 U3</text>
<text x="22.2" y="258.1">67</text>
<text x="28.9" y="261.2">UCAS_HI U3</text>
<text x="76" y="261.2">DQ30 U3</text>
<text x="92.4" y="258.1">68</text>
<text x="22.2" y="265.1">69</text>
<text x="28.9" y="268.3">LCAS_HI U3</text>
<text x="76" y="268.3">DQ31 U3</text>
<text x="92.4" y="265.1">70</text>
<text x="22.2" y="272.2">71</text>
<text x="28.9" y="275.3">UCAS_LO U2</text>
<text x="78.1" y="275.3">RP# U1</text>
<text x="92.4" y="272.2">72</text>
</g>
<g font-size="3.2" fill="#666">
<text x="28.9" y="35.5">NC</text>
<text x="147.1" y="70.7">NC</text>
<text x="28.9" y="99">NC</text>
<text x="28.9" y="106">NC</text>
<text x="290" y="127.2">NC</text>
<text x="335.1" y="127.2">NC</text>
<text x="417" y="128.9">NC</text>
<text x="462.1" y="128.9">NC</text>
<text x="290" y="141.3">NC</text>
<text x="335.1" y="141.3">NC</text>
<text x="417" y="143.1">NC</text>
<text x="462.1" y="143.1">NC</text>
<text x="290" y="148.3">NC</text>
<text x="417" y="150.1">NC</text>
<text x="28.9" y="218.9">NC</text>
<text x="202.8" y="240.1">NC</text>
<text x="202.8" y="247.1">NC</text>
</g>
<g font-size="3.2" fill="#000080">
<text x="160.5" y="40.4">100nF</text>
<text x="160.5" y="37.3">C4</text>
<text x="202.8" y="40.5">100nF</text>
<text x="202.8" y="37.3">C1</text>
<text x="296.3" y="40.5">100nF</text>
<text x="296.3" y="37.3">C2</text>
<text x="423.3" y="40.5">100nF</text>
<text x="423.3" y="37.3">C3</text>
</g>
<g font-size="3.2" fill="#009">
<text x="122.4" y="52.9">Vcc</text>
<text x="226.8" y="52.9">Vcc</text>
<text x="265.3" y="52.9">Vcc</text>
<text x="359.1" y="52.9">Vss</text>
<text x="122.4" y="60">Vss</text>
<text x="229.1" y="60">W</text>
<text x="265.3" y="60">DQ0</text>
<text x="356.1" y="60">DQ15</text>
<text x="392.3" y="54.7">Vcc</text>
<text x="486.1" y="54.7">Vss</text>
<text x="392.3" y="61.7">DQ16</text>
<text x="483.1" y="61.7">DQ31</text>
<text x="122.4" y="67">NC</text>
<text x="229.1" y="67">W</text>
<text x="265.3" y="67">DQ1</text>
<text x="356.1" y="67">DQ14</text>
<text x="392.3" y="68.8">DQ17</text>
<text x="483.1" y="68.8">DQ30</text>
<text x="122.4" y="74.1">A19</text>
<text x="265.3" y="74.1">DQ2</text>
<text x="356.1" y="74.1">DQ13</text>
<text x="392.3" y="75.8">DQ18</text>
<text x="483.1" y="75.8">DQ29</text>
<text x="122.4" y="81.1">A18</text>
<text x="223.8" y="81.1">DQ31</text>
<text x="265.3" y="81.1">DQ3</text>
<text x="356.1" y="81.1">DQ12</text>
<text x="392.3" y="82.9">DQ19</text>
<text x="483.1" y="82.9">DQ28</text>
<text x="122.4" y="88.2">A17</text>
<text x="223.8" y="88.2">DQ23</text>
<text x="265.3" y="88.2">Vcc</text>
<text x="359.1" y="88.2">Vss</text>
<text x="392.3" y="90">Vcc</text>
<text x="486.1" y="90">Vss</text>
<text x="122.4" y="95.2">A16</text>
<text x="223.8" y="95.2">DQ30</text>
<text x="265.3" y="95.2">DQ4</text>
<text x="356.1" y="95.2">DQ11</text>
<text x="392.3" y="97">DQ20</text>
<text x="483.1" y="97">DQ27</text>
<text x="122.4" y="102.3">A15</text>
<text x="223.8" y="102.3">DQ22</text>
<text x="265.3" y="102.3">DQ5</text>
<text x="356.1" y="102.3">DQ10</text>
<text x="392.3" y="104.1">DQ21</text>
<text x="483.1" y="104.1">DQ26</text>
<text x="122.4" y="109.4">Vcc</text>
<text x="226.8" y="109.4">Vss</text>
<text x="265.3" y="109.4">DQ6</text>
<text x="357.9" y="109.4">DQ9</text>
<text x="392.3" y="111.1">DQ22</text>
<text x="483.1" y="111.1">DQ25</text>
<text x="122.4" y="116.4">A14</text>
<text x="223.8" y="116.4">DQ29</text>
<text x="265.3" y="116.4">DQ7</text>
<text x="357.9" y="116.4">DQ8</text>
<text x="392.3" y="118.2">DQ23</text>
<text x="483.1" y="118.2">DQ24</text>
<text x="122.4" y="123.5">A13</text>
<text x="223.8" y="123.5">DQ21</text>
<text x="122.4" y="130.5">A12</text>
<text x="223.8" y="130.5">DQ28</text>
<text x="122.4" y="137.6">A11</text>
<text x="223.8" y="137.6">DQ20</text>
<text x="122.4" y="144.6">CE0#</text>
<text x="226.8" y="144.6">Vcc</text>
<text x="478.2" y="146.4">LCAS_HI</text>
<text x="122.4" y="151.7">Vpp</text>
<text x="226.8" y="151.7">Vss</text>
<text x="265.3" y="151.7">W</text>
<text x="392.3" y="153.5">W</text>
<text x="477.7" y="153.5">UCAS_HI</text>
<text x="122.4" y="158.8">RP#</text>
<text x="223.8" y="158.8">DQ27</text>
<text x="265.3" y="158.8">RAS</text>
<text x="359.8" y="158.8">OE</text>
<text x="392.3" y="160.5">RAS</text>
<text x="486.8" y="160.5">OE</text>
<text x="122.4" y="165.8">A10</text>
<text x="223.8" y="165.8">DQ19</text>
<text x="265.3" y="165.8">A11</text>
<text x="360.5" y="165.8">A9</text>
<text x="392.3" y="167.6">A11</text>
<text x="487.5" y="167.6">A9</text>
<text x="122.4" y="172.9">A9</text>
<text x="223.8" y="172.9">DQ26</text>
<text x="265.3" y="172.9">A10</text>
<text x="360.5" y="172.9">A8</text>
<text x="122.4" y="179.9">A8</text>
<text x="223.8" y="179.9">DQ18</text>
<text x="265.3" y="179.9">A0</text>
<text x="360.5" y="179.9">A7</text>
<text x="392.3" y="174.6">A10</text>
<text x="487.5" y="174.6">A8</text>
<text x="392.3" y="181.7">A0</text>
<text x="487.5" y="181.7">A7</text>
<text x="122.4" y="187">A7</text>
<text x="226.8" y="187">Vcc</text>
<text x="265.3" y="187">A1</text>
<text x="360.5" y="187">A6</text>
<text x="392.3" y="188.7">A1</text>
<text x="487.5" y="188.7">A6</text>
<text x="122.4" y="194">Vss</text>
<text x="223.8" y="194">DQ25</text>
<text x="265.3" y="194">A2</text>
<text x="360.5" y="194">A5</text>
<text x="392.3" y="195.8">A2</text>
<text x="487.5" y="195.8">A5</text>
<text x="122.4" y="201.1">A6</text>
<text x="223.8" y="201.1">DQ17</text>
<text x="265.3" y="201.1">A3</text>
<text x="360.5" y="201.1">A4</text>
<text x="392.3" y="202.8">A3</text>
<text x="487.5" y="202.8">A4</text>
<text x="122.4" y="208.1">A5</text>
<text x="223.8" y="208.1">DQ24</text>
<text x="265.3" y="208.1">Vcc</text>
<text x="359.1" y="208.1">Vss</text>
<text x="392.3" y="209.9">Vcc</text>
<text x="486.1" y="209.9">Vss</text>
<text x="122.4" y="215.2">A4</text>
<text x="223.8" y="215.2">DQ16</text>
<text x="122.4" y="222.2">A3</text>
<text x="226.8" y="222.2">Vcc</text>
<text x="122.4" y="229.3">A2</text>
<text x="226.8" y="229.3">Vcc</text>
<text x="122.4" y="236.4">A1</text>
<text x="122.4" y="243.4">A0</text>
</g>
</svg>
